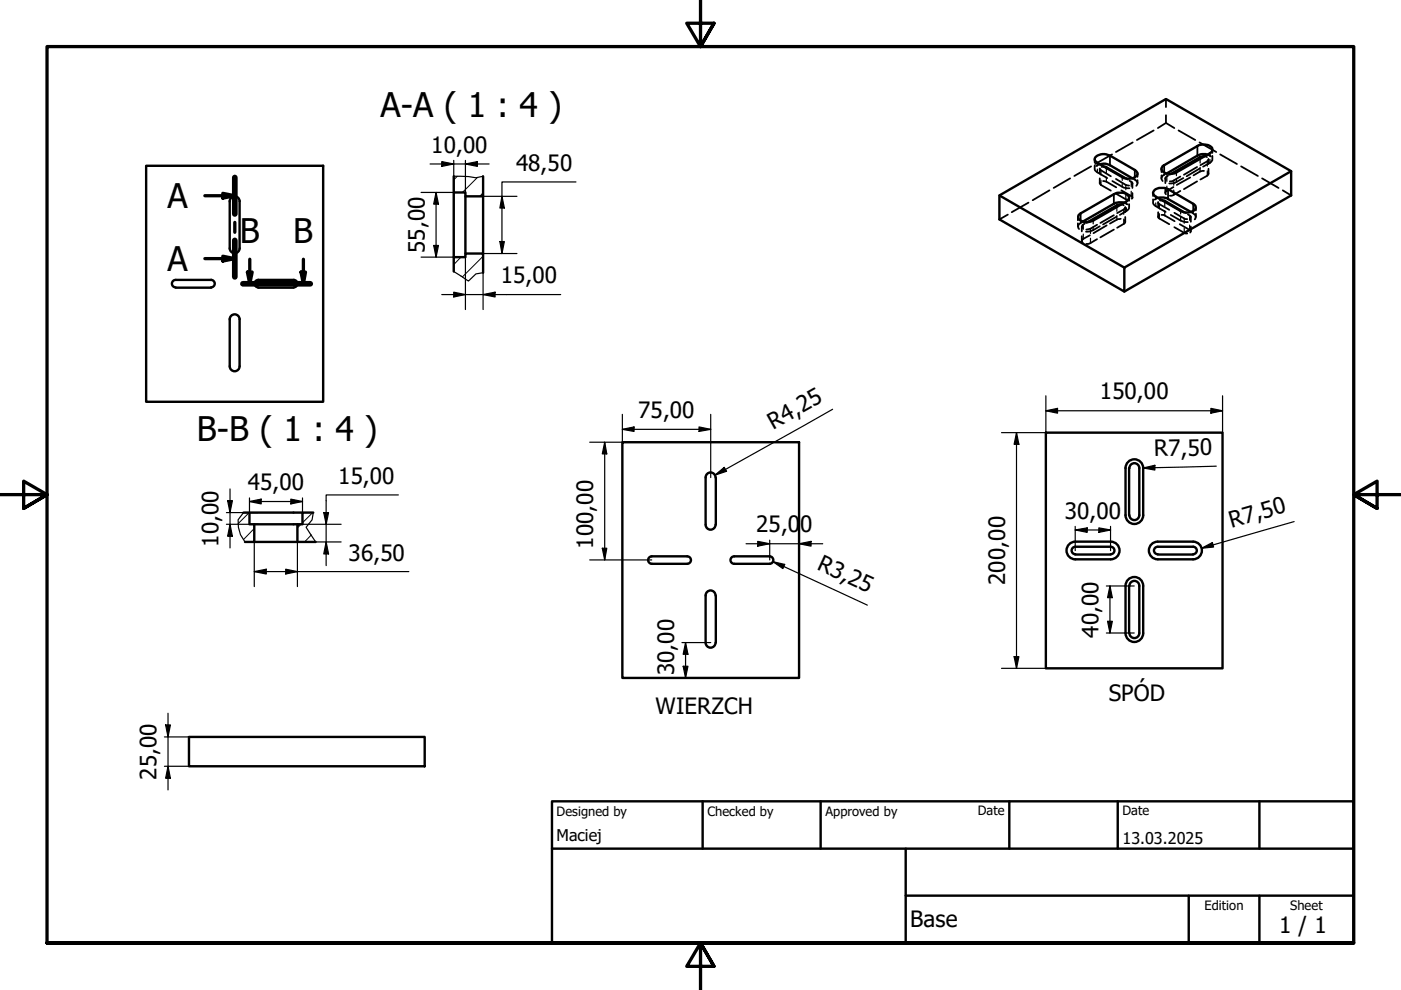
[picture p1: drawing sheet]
<svg xmlns="http://www.w3.org/2000/svg" width="297mm" height="210mm" viewBox="0 0 297 210" stroke-linecap="round" stroke-linejoin="round" font-family="sans-serif">
<!-- layer: Hatch (ISO) -->
<path d="M97 37.4l-.8 .7M101.2 37.6l-3.2 3.2M97.7 54.5l-1.5 1.6M102.4 40.9l-.7 .7M102.4 54.3l-4.4 4.4M52.8 108.7l-2.3 2.3M53.9 112l-2.3 2.4M63.8 111.2l-.7 .7M66 113.4l-1.4 1.5M66.3 108.7l-2.2 2.1" fill="none" stroke="#000" stroke-width=".21"/>
<!-- layer: Hidden Narrow (ISO) -->
<g fill="none" stroke="#000" stroke-width=".25">
<path d="M232.7 34.5v.7M232.7 35.8v.7M233.4 36.1v1M233.4 38.2v1M234.6 35.6v1M234.6 37.6v.9M237.9 37.6v.7M237.9 39v.6M238.7 39.2v1M239.8 38.5v1M240.6 37.6v.2M240.6 37.9v.2"/>
<path d="M246.8 36.5v.2M246.8 36.9v.2M247.4 37.4v1.1M247.4 39.5v1M248.9 38.3v1M249.4 36.5v.7M249.4 37.9v.7M254.4 33.7v.9M254.4 35.5v.9M256 34.2v1M256 36.2v1M256.5 32.5v.7"/>
<path d="M256.5 33.8v.7M229.1 46.8v.2M229.1 47.1v.2M229.7 47.6v1M229.7 49.6v1M231.2 48.5v1M231.2 50.5v1M231.8 46.8v.7M231.8 48.1v.7M236.8 43.9v.9M236.8 45.7v.9M238.3 44.4v1"/>
<path d="M238.3 46.5v1M238.7 41.2v1.1M238.8 42.7v.6M238.8 44v.7M239.8 40.5v1.1M245 41.7v.6M245 43v.7M245.8 43.3v1M245.8 45.3v1M247 42.8v.9M247 44.7v1M248.9 40.3v1"/>
<path d="M250.3 44.7v.7M250.3 46.1v.7M251.1 46.3v1M251.1 48.4v1M252.2 45.7v1M252.2 47.7v1M253 44.7v.2M253 45.1v.1"/>
</g>
<!-- layer: Hidden (ISO) -->
<g fill="none" stroke="#000" stroke-width=".38">
<path d="M226.9 37.8l-3.5 2M231.3 35.3l-3.5 2M232.1 35.9l.6 .6 2.1 1.3M232.1 33.8v.7M232.1 35.1v.7M233.2 34.8l-.8 .4M233.2 35.7v.3l2.3 1.4M233.2 35.8v1M233.2 37.8v1M233.3 38.6l-.1 .3 .2 .3 2.1 1.2M233.9 38.4l.7 .1 2.1 1.2M234.1 35.3l-.5 .1"/>
<path d="M235.8 32.7l-3.6 2.1M235.8 38.4l2.5 1.4 1.2 .1M236.6 37.9l2.1 1.3 .7 .1M238.7 37.8l.4 .3M239.5 38.3l.5 .3 .1 .4-.1 .1M240.1 37.8l.2 .1M240.1 38.8v1M240.2 30.2l-3.6 2M240.4 38l.5 .3a.69 .69 0 0 1 0 1.1M241.2 36.8v.7M241.2 38.2v.6M244.6 27.7l-3.6 2"/>
<path d="M246.3 35.8v.7M246.3 37.2v.6M247 37l-.5 .2a.75 .75 0 0 0 0 1.2M247.1 37.8v1M247.1 39.8v1.1M247.2 26.1l1.8 1M247.2 21v1.7M247.2 24.4v1.7M247.2 26.1l-1.7 1M247.3 36.8l-.2 .1M247.6 37.2l-.5 .5 .1 .4M248.3 36.9l-.3 .2"/>
<path d="M248.8 39.7l-1.6 .9-.1 .1 .1 .5M249.9 27.7l3.5 2M250.3 37.4l-1.7 1-.6 .1M250.9 37.8a4 4 0 0 1-2.6 1.1h-.4M252.3 37.6l-2.8 1.6M253.8 35.4l-2.8 1.7M253.8 38.5l-2.8 1.6M254.3 30.2l3.6 2M254.4 35.7l-2.8 1.7M255.3 36.2l-.9 .2-1.4 .8M255.3 33.1l.6 .2M256 32.8l.7 .4"/>
<path d="M256.1 36.5l.1 .4-.2 .3-1.5 .9M256.2 34.8v-1l-.2 .4-1.5 .8M256.2 35.8v1M257 33.9l-.5 .6-1.4 .8M257 31.7v.7M257 33.1v.7M258.7 32.7l3.6 2.1M263.1 35.3l3.6 2M267.6 37.8l3.5 2M213.7 45.5l-1.8 1M218.1 43l-3.6 2M222.5 40.4l-3.6 2.1"/>
<path d="M228.5 46v.7M228.5 47.3v.7M229.3 47.2l-.2 .1a.8 .8 0 0 0-.3 1.2M229.4 48v1.1M229.4 50.1v1M229.6 47l-.1 .1M230 47.4a.74 .74 0 0 0-.6 .7l.2 .3M230.6 47.1l-.3 .2M231.1 49.9l-1.4 .7-.3 .6 .2 .2M232.6 47.7l-1.4 .8-.9 .2M232.6 50.7l-1.7 1h-.6M233.2 48a5 5 0 0 1-2.6 1.1h-.3"/>
<path d="M234.6 47.8l-2.8 1.6M236.2 45.6l-2.9 1.7M236.2 48.7l-2.9 1.6M236.6 41.1l2.1 1.2 .7 .1M236.7 45.9l-2.8 1.7M237.6 46.4l-.6 .1-1.7 .9M237.7 43.3l.6 .2M237.7 40.4l2.3 1.3 .1 .3-.1 .1M238.3 43l.8 .3M238.4 46.7l.1 .1a.41 .41 0 0 1-.2 .7l-1.4 .8M238.6 43.9l-.3 .5-1.4 .8M238.6 44v1"/>
<path d="M238.6 46v1M239.4 44.1l-.6 .6-1.4 .9M239.4 41.9v.7M239.4 43.3v.7M240.1 40.9v1M244.5 43.1l.5 .6 2.1 1.2M244.5 40.9v.7M244.5 42.3v.7M245.6 41.9l-.8 .4M245.6 42.8v.4l2.3 1.3M245.6 43v1M245.6 45v1"/>
<path d="M245.7 45.8l-.1 .1v.3l2.3 1.3M246.3 45.6h.4l2.3 1.3M246.4 42.5h-.5M248.2 45.6l2.1 1.2 .7 .2 .8 .1M249 45.1l2.3 1.4h.4M249 48.2l2.3 1.3h.4M250.1 47.5l2.3 1.4-.1 .4M250.3 40.5l-1.7 .9-.6 .1M251 45l.5 .2M251.8 45.4l.6 .4-.1 .4M252.5 44.9l.2 .2M252.5 46v1"/>
<path d="M252.5 48v1.1M252.8 45.1l.2 .1a.8 .8 0 0 1 .3 1.3M253.6 44v.6M253.6 45.3v.7M272 40.4l1.7 1"/>
</g>
<!-- layer: Visible (ISO) -->
<g fill="none" stroke="#000" stroke-width=".51">
<path d="M31 35.2h37.5v50h-37.5zM96.2 37.4v3.4h2.5v.8h3.7v-4.2M232.4 33.2a2.75 2.75 0 0 1 2.9-.2l5.6 3.2a.74 .74 0 0 1 .3 .8 .74 .74 0 0 1-.6 .6l-1.1 .3-1.2-.1-5.6-3.3a.74 .74 0 0 1-.6-.6 .74 .74 0 0 1 .3-.7zM233.2 34.8l1.1-.1 1 .3 4.8 2.8M234.1 35.3l.5 .2 4.1 2.3M246.5 35.2l7.4-4.2a2.7 2.7 0 0 1 3.1 .3 .86 .86 0 0 1-.5 1.2l-7.1 4a2.59 2.59 0 0 1-3-.3 .69 .69 0 0 1 .1-1zM255.3 33.1l-.9 .2-6.1 3.6M256 32.8l-1.1-.1-1 .3-6.6 3.8M273.7 36.3l-35.3 20.4v5.1l-26.5-15.3v-5.1l35.3-20.4 26.5 15.3v5.1l-35.3 20.4M44.7 59.3a.79 .79 0 0 1 .8 .8 .79 .79 0 0 1-.8 .8M44.8 59.3h-7.6a.79 .79 0 0 0-.8 .8 .79 .79 0 0 0 .8 .8M48.7 52.7v-10a1.05 1.05 0 0 1 1.1-1.1 1.05 1.05 0 0 1 1 1.1v10"/>
<path d="M48.7 52.6a1.05 1.05 0 0 0 1.1 1.1 1.05 1.05 0 0 0 1-1.1M62.2 59.3h-7.4a.79 .79 0 0 0-.8 .8 .79 .79 0 0 0 .8 .8M62.3 59.3a.79 .79 0 0 1 .8 .8 .79 .79 0 0 1-.8 .8M96.2 57.6v-3.1h2.5v-.7h3.7v4M96.2 40.8v13.7M98.7 41.6v12.2M102.4 41.6v12.2M211.9 41.4l26.5 15.3M228.9 45.4l7.3-4.2a2.29 2.29 0 0 1 3.2 .6l-.1 .5-.5 .4-7 4.1a2.34 2.34 0 0 1-3.2-.7l.1-.5zM237.7 43.3l-.7 .1-6.4 3.7M238.3 43h-1.8l-6.9 4M244.8 40.3a3.1 3.1 0 0 1 2.8-.2l5.4 3.1a.86 .86 0 0 1 .5 1 .86 .86 0 0 1-.8 .7l-1.2 .2-1.2-.4-5.5-3.2a.72 .72 0 0 1 0-1.2z"/>
<path d="M245.6 41.9l1.8 .1 5.1 2.9M246.4 42.5l.6 .1 4 2.4M37.3 61h7.5M49.1 66.8a1.05 1.05 0 0 1 1.7 .9v10a1.05 1.05 0 0 1-1 1 1.05 1.05 0 0 1-1.1-1v-10zM54.7 61h7.5M132 93.8h37.4v49.9h-37.4zM221.7 91.7h37.5v50h-37.5zM238.6 99.3a1.87 1.87 0 0 1 1.9-1.9 1.87 1.87 0 0 1 1.9 1.9M238.6 99.2v10a1.87 1.87 0 0 0 1.9 1.9 1.87 1.87 0 0 0 1.9-1.9v-10M239.4 99.2v10.1M239.5 99.3a1.05 1.05 0 0 1 1-1.1 1.05 1.05 0 0 1 1.1 1.1M241.6 99.2v10a1.05 1.05 0 0 1-1.1 1.1 1.05 1.05 0 0 1-1-1.1"/>
<path d="M51.6 108.7h1.3v2.5h1v3.7h-2M52.9 108.7h11.2M53.9 111.2h9.2M53.9 114.9h9.2M63.1 114.9h3.8M66.4 108.7h-2.3v2.5h-1v3.7M145.7 118h-7.5a.79 .79 0 0 0-.8 .7 .79 .79 0 0 0 .8 .8h7.5M145.7 118a.79 .79 0 0 1 .8 .7 .79 .79 0 0 1-.8 .8M149.6 111.3a1.05 1.05 0 0 0 1.1 1 1.05 1.05 0 0 0 1-1M151.7 101.2a1.05 1.05 0 0 0-1-1 1.05 1.05 0 0 0-1.1 1v10M151.8 101.3v9.9M155.7 118a.79 .79 0 0 0-.8 .7 .79 .79 0 0 0 .8 .8"/>
<path d="M155.7 118h7.5M155.7 119.5h7.5M163.2 118a.79 .79 0 0 1 .8 .7 .79 .79 0 0 1-.8 .8M228 117.6h7.5M235.5 114.8h-7.5a1.87 1.87 0 0 0-1.9 1.9 1.87 1.87 0 0 0 1.9 1.9h7.5M235.5 115.9h-7.5a.79 .79 0 0 0-.8 .8 .79 .79 0 0 0 .8 .8M235.5 115.9a.79 .79 0 0 1 .8 .8 .79 .79 0 0 1-.8 .8M235.5 114.8a1.87 1.87 0 0 1 1.9 1.9 1.87 1.87 0 0 1-1.9 1.9M245.5 117.6h7.5M253 115.9a.79 .79 0 0 1 .7 .8 .79 .79 0 0 1-.7 .8M253 114.8a1.87 1.87 0 0 1 1.8 1.9 1.87 1.87 0 0 1-1.8 1.9M253 114.8h-7.5a1.87 1.87 0 0 0-1.9 1.9 1.87 1.87 0 0 0 1.9 1.9h7.5"/>
<path d="M253 115.9h-7.5a.79 .79 0 0 0-.8 .8 .79 .79 0 0 0 .8 .8M149.6 136.3a1.05 1.05 0 0 0 1.1 1 1.05 1.05 0 0 0 1-1M151.7 126.2a1.05 1.05 0 0 0-1-1 1.05 1.05 0 0 0-1.1 1v10M151.8 126.3v9.9M238.6 134.2a1.87 1.87 0 0 0 1.9 1.9 1.87 1.87 0 0 0 1.9-1.9M238.6 124.2a1.87 1.87 0 0 1 1.9-1.9 1.87 1.87 0 0 1 1.9 1.9M238.6 124.2v10M239.4 124.2v10M239.5 134.2a1.05 1.05 0 0 0 1 1.1 1.05 1.05 0 0 0 1.1-1.1M239.5 124.2a1.05 1.05 0 0 1 1-1 1.05 1.05 0 0 1 1.1 1M241.6 124.2v10M242.4 124.2v10"/>
<path d="M40.1 156.2h49.9v6.3h-49.9z"/>
</g>
<!-- layer: Visible Narrow (ISO) -->
<path d="M234.6 35.5v.1M235.3 33v2M240.6 36v1.6M246.8 35v1.5M253.9 31v2M254.4 33.3v.4M229.1 45.2v1.6M236.2 41.2v2M236.8 43.5v.4M247 42.6v.2M247.6 40.1v2.1M253 43.2v1.5" fill="none" stroke="#000" stroke-width=".38"/>
<!-- layer: Break Line (ISO) -->
<path d="M96.2 37.4h3.1l1.6 .3 1.5-.3M96.2 57.6l3.1 2 1.6-1.5 1.5-.3M51.6 108.7l-1.1 1.5v1.6l.5 1.6 .9 1.5M66.4 108.7l-.2 1.5-1.3 1.6 2 3.1" fill="none" stroke="#000" stroke-width=".25"/>
<!-- layer: Section Line (ISO) -->
<path d="M49.8 37.6v7.8M43.4 41.5h6.4M43.4 54.8h6.4M47.2 41l2.6 .5-2.6 .5zM47.2 54.3l2.6 .5-2.6 .5zM49.8 47.2v2M49.8 51v7.7M52.5 57.7h1l-.5 2.5zM53 55v5.2M63.8 57.7h1l-.5 2.5zM64.3 55v5.2M51.5 60.2h14.3" fill="none" stroke="#000" stroke-width=".7"/>
<path d="M49.8 37.6v7.8M49.8 51v7.7M51.5 60.2h14.3" fill="none" stroke="#000" stroke-width="1.2"/>
<path d="M47.2 41l2.6 .5-2.6 .5zM47.2 54.3l2.6 .5-2.6 .5zM52.5 57.7h1l-.5 2.5zM63.8 57.7h1l-.5 2.5z" fill="#000"/>
<!-- layer: Border (ISO) -->
<path d="M148.5 -.1v10l-2.9-5h5.8l-2.9 5 2.9-5M0 104.9h10l-5-2.9v5.8l5-2.9-5 2.9M297 104.9h-10l5-2.9v5.8l-5-2.9 5 2.9M10 199.9v-190h277v190h-277h277M151.4 204.9l-2.9-5 2.9 5h-5.8l2.9-5v10" fill="none" stroke="#000" stroke-width=".7"/>
<!-- layer: Title (ISO) -->
<path d="M117 169.9h170v30h-170zM117 179.9h170M149 169.9v10M174 169.9v10M192 179.9v20M214 169.9v10M237 169.9v10M267 169.9v10M192 189.9h95M252 189.9v10M267 189.9v10" fill="none" stroke="#000" stroke-width=".51"/>
<!-- layer: Dimension (ISO) -->
<g fill="none" stroke="#000" stroke-width=".25">
<path d="M91.2 34.8h12.5M93.7 34.3l2.5 .5-2.5 .5zM96.2 34v8.6M98.7 34.8l2.5-.5v1zM98.7 34v8.6M122.1 38.6h-15.7v15.2M89.3 54.5h6.9M89.3 40.8h6.9M91.9 52h1.1l-.5 2.5zM92.5 40.8l.5 2.5h-1.1zM92.5 40.8v13.7M98.7 52.7v12.9"/>
<path d="M102.4 52.7v12.9M102.4 53.8h7.2M102.4 41.6h7.2M106 51.2h.9l-.5 2.6zM106.4 41.6l.5 2.5h-.9zM93.7 62.5h25.2M96.2 61.9l2.5 .6-2.5 .5zM102.4 62.5l2.6-.6v1.1zM128.2 93.8l.5 2.4h-1zM128.2 93.8v24.9M132 91l2.4-.5v1zM132 87.9v5.9h-7"/>
<path d="M132 91h18.7M148.2 90.5l2.5 .5-2.5 .5zM150.7 87.9v13.4M176.5 86.8l-24.9 13.9M215.5 91.7l.5 2.5h-1zM215.5 91.7v50M221.7 87.1l2.5-.5v1zM221.7 83.9v7.8h-9.4M221.7 87.1h37.5M242.4 99.2l2.5-.5v1zM256.7 86.6l2.5 .5-2.5 .5zM257.9 98.8l-15.5 .4"/>
<path d="M259.2 83.9v7.8M48 111.2h6.7M48 108.7h6.7M48.3 106.1h1l-.5 2.6zM48.8 111.2l.5 2.5h-1zM48.8 103.7v12.5M52.9 106.3l2.5-.5v1zM52.9 106.3h11.2M52.9 105.6v3.1M53.9 114.9v9.5M61.7 105.8l2.4 .5-2.4 .5zM62.2 111.2h10.1"/>
<path d="M62.2 114.9h10.1M63.1 114.9v9.5M64.1 105.6v3.1M68.6 108.7h1.1l-.5 2.5zM69.2 114.9l.5 2.5h-1.1zM84.5 104.9h-15.3v15M125 118.7h13.2M127.7 116.2h1l-.5 2.5zM151.6 100.7l1.9-1.6 .6 .8zM158.2 115.3h16.2M160.7 114.8l2.5 .5-2.5 .5zM163.2 114.5v4.2"/>
<path d="M163.9 119.1l2.5 .6-.4 .9zM163.9 119.1l20 9.2M169.4 115.3l2.6-.5v1zM228 112.4l2.5-.5v1zM228 112.4h7.5M228 111.6v5.1M233 111.9l2.5 .5-2.5 .5zM235.5 111.6v5.1M254.8 116.2l2.2-1.2 .3 1zM274.4 110.6l-19.6 5.6M53.9 121.2l2.6-.5v1zM53.9 121.2h32.8"/>
<path d="M60.6 120.7l2.5 .5-2.5 .5zM144.6 136.2h6.1M145.4 136.2l.5 2.5h-1.1zM145.4 136.2v7.5M215 139.2h1l-.5 2.5zM234.6 124.2h5.9M234.6 134.2h5.9M234.8 131.7h1l-.5 2.5zM235.3 124.2l.5 2.5h-1zM235.3 124.2v10M34.9 156.2h5.2M35.1 153.7h1l-.5 2.5z"/>
<path d="M35.6 151.2v16.3M144.8 141.3h1.1l-.5 2.4zM212.3 141.7h9.4M34.9 162.5h5.2M35.6 162.5l.5 2.5h-1z"/>
</g>
<g fill="#000">
<path d="M93.7 34.3l2.5 .5-2.5 .5zM98.7 34.8l2.5-.5v1zM91.9 52h1.1l-.5 2.5zM92.5 40.8l.5 2.5h-1.1zM106 51.2h.9l-.5 2.6zM106.4 41.6l.5 2.5h-.9zM96.2 61.9l2.5 .6-2.5 .5zM102.4 62.5l2.6-.6v1.1zM128.2 93.8l.5 2.4h-1zM132 91l2.4-.5v1zM148.2 90.5l2.5 .5-2.5 .5zM151.6 100.7l1.9-1.6 .6 .8z"/>
<path d="M215.5 91.7l.5 2.5h-1zM221.7 87.1l2.5-.5v1zM242.4 99.2l2.5-.5v1zM256.7 86.6l2.5 .5-2.5 .5zM48.3 106.1h1l-.5 2.6zM48.8 111.2l.5 2.5h-1zM52.9 106.3l2.5-.5v1zM61.7 105.8l2.4 .5-2.4 .5zM68.6 108.7h1.1l-.5 2.5zM69.2 114.9l.5 2.5h-1.1zM127.7 116.2h1l-.5 2.5zM160.7 114.8l2.5 .5-2.5 .5z"/>
<path d="M163.9 119.1l2.5 .6-.4 .9zM169.4 115.3l2.6-.5v1zM228 112.4l2.5-.5v1zM233 111.9l2.5 .5-2.5 .5zM254.8 116.2l2.2-1.2 .3 1zM53.9 121.2l2.6-.5v1zM60.6 120.7l2.5 .5-2.5 .5zM145.4 136.2l.5 2.5h-1.1zM215 139.2h1l-.5 2.5zM234.8 131.7h1l-.5 2.5zM235.3 124.2l.5 2.5h-1zM35.1 153.7h1l-.5 2.5z"/>
<path d="M144.8 141.3h1.1l-.5 2.4zM35.6 162.5l.5 2.5h-1z"/>
</g>
<g font-size="7.2">
<text x="80.6" y="24.9">A-A ( 1 : 4 )</text>
<text x="35.5" y="44.1">A</text>
<text x="50.9" y="51.5">B</text>
<text x="62.2" y="51.5">B</text>
<text x="35.5" y="57.5">A</text>
<text x="41.7" y="93.4">B-B ( 1 : 4 )</text>
</g>
<g font-size="4.8">
<text x="91.4" y="32.4">10,00</text>
<text x="109.4" y="36.2">48,50</text>
<text x="90" y="53.6" transform="rotate(-90 90 53.6)">55,00</text>
<text x="106.2" y="60">15,00</text>
<text x="135.3" y="88.6">75,00</text>
<text x="233.2" y="84.7">150,00</text>
<text x="164" y="91.1" transform="rotate(-29 164 91.1)">R4,25</text>
<text x="244.7" y="96.7" transform="rotate(-1 244.7 96.7)">R7,50</text>
<text x="52.5" y="103.9">45,00</text>
<text x="71.7" y="102.6">15,00</text>
<text x="160.3" y="112.9">25,0</text>
<text x="169.7" y="112.9">0</text>
<text x="225.7" y="110">30,00</text>
<text x="261.1" y="111.9" transform="rotate(-16 261.1 111.9)">R7,50</text>
<text x="46.4" y="115.9" transform="rotate(-90 46.4 115.9)">10,00</text>
<text x="73.9" y="118.8">36,50</text>
<text x="125.8" y="116.4" transform="rotate(-90 125.8 116.4)">100,00</text>
<text x="173" y="120.6" transform="rotate(25 173 120.6)">R3,25</text>
<text x="213.1" y="124.1" transform="rotate(-90 213.1 124.1)">200,00</text>
<text x="232.9" y="135.2" transform="rotate(-90 232.9 135.2)">40,00</text>
<text x="142.9" y="143.2" transform="rotate(-90 142.9 143.2)">30,00</text>
<text x="235.1" y="148.7">SPÓD</text>
<text x="139" y="151.3">WIERZCH</text>
<text x="33.2" y="165.3" transform="rotate(-90 33.2 165.3)">25,00</text>
<text x="193" y="196.6">Base</text>
<text x="271.2" y="197.8">1 / 1</text>
</g>
<g font-size="3.4">
<text x="118" y="178.2">Maciej</text>
<text x="238" y="178.9">13.03.2025</text>
</g>
<g font-size="2.7">
<text x="118" y="173">Designed by</text>
<text x="150" y="173">Checked by</text>
<text x="175" y="173">Approved by</text>
<text x="207.3" y="172.9">Date</text>
<text x="238" y="172.9">Date</text>
<text x="255.4" y="193">Edition</text>
<text x="273.6" y="193">Sheet</text>
</g>
</svg>
